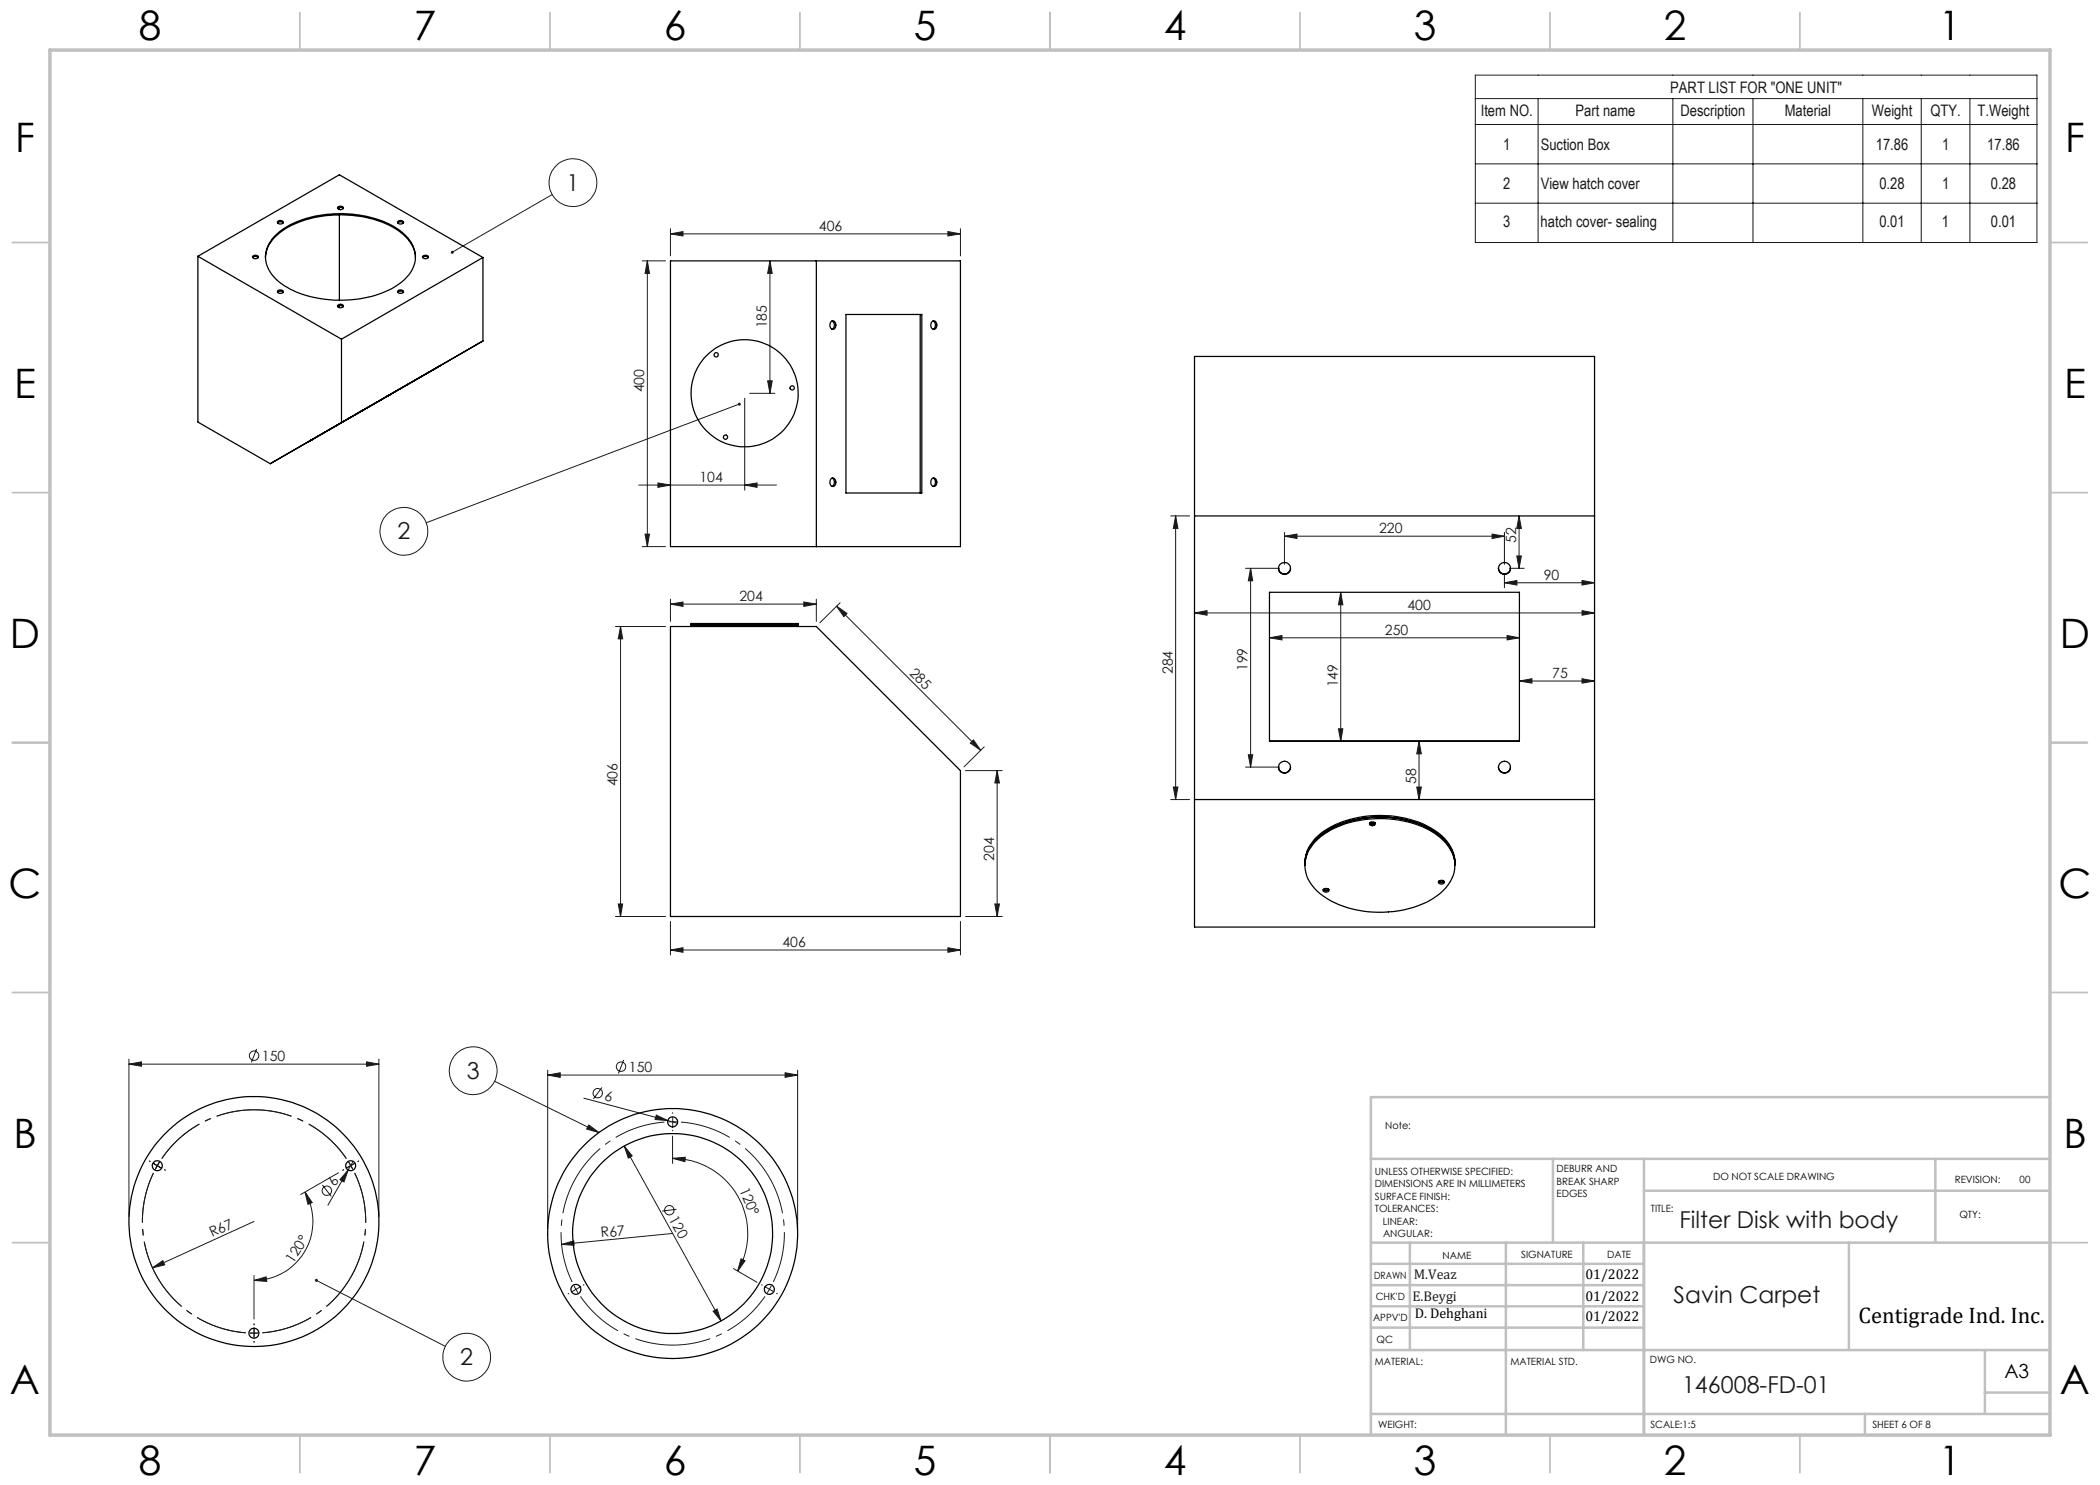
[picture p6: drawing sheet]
<svg xmlns="http://www.w3.org/2000/svg" width="420mm" height="297mm" viewBox="0 0 420 297" stroke-linecap="round" stroke-linejoin="round" font-family="sans-serif">
<g fill="none" stroke="#191924" stroke-width=".2">
<path d="M295.1 15h112.3v33.5h-112.3zM295.1 19.7h112.3M307.6 19.7v28.8M334.6 19.7v28.8M350.6 19.7v28.8M372.6 19.7v28.8M384.2 19.7v28.8M394 19.7v28.8M110.5 38.9l-20 11.5M295.1 24.9h112.3M295.1 32.8h112.3M128.4 52.2h4.7"/>
<path d="M129.5 52.2v57.1M129.5 52.2l.4 2.5h-.9zM134.1 46.8l2.5-.5v.9zM134.1 45.8v5.4M134.1 46.8h58M154 52.2v26.5M154 52.2l.4 2.5h-.9zM189.6 46.3l2.5 .5-2.5 .4zM192.1 45.8v5.4M295.1 40.6h112.3M148.9 79.7v18.3M149.9 78.7h5.1"/>
<path d="M153.5 76.2h.9l-.4 2.5zM127.7 97h27.6M131.6 96.6l2.5 .4-2.5 .5zM147.8 80.8l-62.6 23.8M148.9 97l2.5-.4v.9zM128.4 109.3h4.7M129 106.8h.9l-.4 2.5zM134.1 119.8v4.5M163.3 119.8v4.5M234.1 103.2h3.8M235.1 103.2l.5 2.5h-.9zM235.1 103.2v56.7"/>
<path d="M249.1 113.7h6.8M250.1 113.7l.4 2.5h-.8zM250.1 113.7v39.7M256.9 107.2l2.5-.4v.9zM256.9 106.5v6.4M256.9 107.2h44M268.1 118.5v29.8M268.1 118.5l.5 2.5h-.9zM298.4 106.8l2.5 .4-2.5 .5zM300.9 116.6l2.5-.5v.9zM300.9 114.7v2.8M300.9 116.6h18"/>
<path d="M300.9 106.5v6.4M301.9 113.7h2.9M303.4 111.2h.9l-.5 2.5zM303.8 103.2l.5 2.5h-.9zM303.8 103.2v10.5M316.4 116.1l2.5 .5-2.5 .4zM123.1 125.3h10M124.1 125.3l.4 2.5h-.9zM124.1 125.3v58M134.1 120.8l2.5-.4v.9zM134.1 120.8h29.2M160.8 120.4l2.5 .4-2.5 .5z"/>
<path d="M167.3 121.2l2.1 1.5-.6 .6zM167.3 121.2l28.8 28.9M168 120.5l-4 4.1M238.9 122.6l2.5-.5v.9zM238.9 122.6h80M253.9 127.6l2.5-.5v.9zM253.9 127.6h50M301.4 127.1l2.5 .5-2.5 .4zM303.9 136.2l2.5-.5v.9zM303.9 136.2h15M316.4 122.1l2.5 .5-2.5 .4zM316.4 135.7l2.5 .5-2.5 .4z"/>
<path d="M193.1 154.1h7.3M194.1 148.6l.6-.6 1.4 2.1zM196.8 149.4l-4 4M199.4 154.1v29.2M199.4 154.1l.5 2.5h-.9zM234.1 159.9h3.8M234.7 157.4h.9l-.5 2.5zM249.1 153.4h6.8M249.7 151h.8l-.4 2.4zM267.7 145.8h.9l-.5 2.5zM283.4 157.4h.9l-.5 2.5zM283.8 148.3l.5 2.5h-.9z"/>
<path d="M283.8 148.3v11.6M123.1 183.3h10M123.6 180.8h.9l-.4 2.5zM134.1 190l2.5-.5v1zM134.1 184.3v6.7M134.1 190h58M189.6 189.5l2.5 .5-2.5 .5zM192.1 184.3v6.7M193.1 183.3h7.3M199 180.8h.9l-.5 2.5zM25.8 212.8l2.5-.4v.9zM25.8 211.8v31.5"/>
<path d="M25.8 212.8h50M51.3 209.8l-1 2.7M73.3 212.4l2.5 .4-2.5 .5zM75.8 211.8v31.5M98.9 216.2l20.9 10.3M109.5 215l2.5-.4v.9zM109.5 214v31.7M109.5 215h50M116.8 219.6l16.8 4.5M120.4 217.5l-1.7 2.3M124.7 212l-1 2.7M157 214.6l2.5 .4-2.5 .5z"/>
<path d="M159.5 214v31.7M30.7 232.7l.8 .4M31.5 233.1l-.5 .8M31.5 233.1l.7 .5M31.9 232.4l-.4 .7M61 238.4l1.4 2.1-.8 .4zM61 238.4a11.8 11.8 0 0 1-10.2 17.7M64.5 237l1.8 2.3M67.7 234.6l-7.6 4.3M69.6 234l-.8 2.4-.8-.5zM69.6 234l-4 7M70.6 232.3l-1 1.7"/>
<path d="M117.8 225l2 1.5-2.5-.7zM124.8 229.2l1.6 2-.7 .4zM124.8 229.2l19.4 35M131.3 223l2.3 1.1-2.6-.2zM133.6 224.1l1.9 .5M134.5 231.7l2.6-.2-.1 .8zM134.5 231.7a15 15 0 0 1 13 22.5M134.5 227.2v5.5M30.5 253.6l2.1-1.5 .3 .9zM50.8 256.1l2.4-.7 .1 .9zM50.8 244.3l-20.3 9.3M50.8 255.1v8.7"/>
<path d="M63.3 256.1l25.8 13.2M112.3 248.9l2.5-.7v.9zM114.8 257.1l.4 .8M115.2 257.9l.4 .7M115.2 257.9l-.7 .4M115.9 257.5l-.7 .4M134.5 246.7l-22.2 2.2M135.3 241.9l-2.9 .3M146.7 253.7l4.7 2.8M148.2 251.8l.8 .4-1.5 2zM142.6 262.3l.8-.5 .8 2.4z"/>
<circle cx="114.6" cy="36.5" r="4.8"/>
<circle cx="80.8" cy="106.3" r="4.8"/>
<circle cx="50.8" cy="211.1" r=".95"/>
<circle cx="94.6" cy="214.1" r="4.8"/>
<circle cx="119.6" cy="218.6" r=".95"/>
<circle cx="124.2" cy="213.3" r=".94"/>
<circle cx="65.4" cy="238.2" r=".94"/>
<circle cx="133.9" cy="242" r=".93"/>
<circle cx="93.3" cy="271.4" r="4.8"/>
</g>
<path d="M70.2 233.1l-.5-.7M70.2 233.1l.4 .8M134.5 224.4h-.8M134.5 224.4h.9M153.9 257.9l.4-.8M153.9 257.9l-.4 .7M50.8 266.6h.8M50.8 266.6h-.8" fill="none" stroke="#191924" stroke-width=".2" stroke-dasharray="15.2 1.3 1.3 1.3" stroke-linecap="butt"/>
<path d="M30.7 234.6a22.3 22.3 0 0 0 18.4 32M69.3 231.7a22.3 22.3 0 0 0-36.9 0M132.9 224.4a22.3 22.3 0 0 0-18.5 32M116.1 259.3a22.3 22.3 0 0 0 36.9 0M154.7 256.4a22.3 22.3 0 0 0-18.5-32M52.5 266.6a22.3 22.3 0 0 0 18.4-32" fill="none" stroke="#191924" stroke-width=".2" stroke-dasharray="15.2 1.3 1.3 1.3" stroke-dashoffset="5" stroke-linecap="butt"/>
<g fill="none" stroke="#191924" stroke-width=".2" stroke-dasharray="15.2 1.3 1.3 1.3">
<path d="M30 232.3l-.1-.1M32.9 234h.2M68.7 234h-.1M70.2 233.1l.7-.4M70.2 233.1l-.8 .4M71.6 232.3l.1-.1M134.5 224.4v-.9M134.5 224.4v.8M134.5 222.7v-.2M134.5 226v.2M113.8 258.7l-.2 .1M116.6 257l.2-.1"/>
<path d="M152.4 257l-.1-.1M153.9 257.9l.7 .4M153.9 257.9l-.7-.5M155.3 258.7l.2 .1M50.8 266.6v.9M50.8 266.6v-.8M50.8 268.3v.2M50.8 265v-.2"/>
</g>
<g fill="none" stroke="#c0c0c0" stroke-width=".35">
<path d="M60 2.5v7.5M110 2.5v7.5M160 2.5v7.5M210 2.5v7.5M260 2.5v7.5M310 2.5v7.5M360 2.5v7.5M2.5 48.5h7.5M410 48.5h7.5M2.5 98.5h7.5M410 98.5h7.5M2.5 148.5h7.5"/>
<path d="M410 148.5h7.5M2.5 198.5h7.5M410 198.5h7.5M2.5 248.5h7.5M410 248.5h7.5M60 287v7.5M110 287v7.5M160 287v7.5M210 287v7.5M260 287v7.5M310 287v7.5M360 287v7.5"/>
</g>
<g fill="none" stroke="#c0c0c0" stroke-width=".5">
<path d="M410 219.4h-135.8v67.4M274.2 231.8h135.8M310.6 231.8v16.7M328.8 231.8v55.2M328.8 238.2h81.2M387.1 231.8v16.7M274.2 248.5h135.8M274.2 257h54.6M274.2 252.8h54.6M282 248.5v21.5M301.2 248.5v38.3M316.7 248.5v21.5"/>
<path d="M369.8 248.5v21.5M274.2 265.5h54.6M274.2 261.3h54.6M274.2 270h135.8M397 270v12.8M397 278.5h13M274.2 282.8h135.8M373 282.8v4.2"/>
</g>
<path d="M10 10h400v277h-400z" fill="none" stroke="#c0c0c0" stroke-width=".7"/>
<g fill="#191924">
<path d="M131.3 223l2.3 1.1-2.6-.2z"/>
<path d="M112.3 248.9l2.5-.7v.9z"/>
<path d="M30.5 253.6l2.1-1.5 .3 .9z"/>
<path d="M69.6 234l-.8 2.4-.8-.5z"/>
<path d="M90.2 50.2v.4l.3-.2-.3 .2a.3 .3 0 0 0 .4 .1 .3 .3 0 0 0 .1-.5 .3 .3 0 0 0-.5 0zM147.7 80.6a.29 .29 0 0 0-.1 .4 .29 .29 0 0 0 .4 .1 .29 .29 0 0 0 .1-.4l-.3 .1 .3-.2zM117.8 225l2 1.5-2.5-.7zM63 255.9l.3 .2-.3-.2a.3 .3 0 0 0 .3 .4 .3 .3 0 0 0 .3-.4 .3 .3 0 0 0-.6 0z"/>
<path d="M148.2 251.8l.8 .4-1.5 2zM134.5 231.7l2.6-.2-.1 .8z"/>
<path d="M142.6 262.3l1.6 1.9-.8-2.4zM124.8 229.2l.9 2.4 .7-.4z"/>
<path d="M148.9 97l2.5-.4v.9zM131.6 96.6l2.5 .4-2.5 .5zM189.6 189.5l2.5 .5-2.5 .5zM134.1 190l2.5-.5v1z"/>
<path d="M134.1 46.8l2.5-.5v.9zM189.6 46.3l2.5 .5-2.5 .4zM109.5 215l2.5-.4v.9zM157 214.6l2.5 .4-2.5 .5zM25.8 212.8l2.5-.4v.9zM73.3 212.4l2.5 .4-2.5 .5zM134.1 120.8l2.5-.4v.9zM160.8 120.4l2.5 .4-2.5 .5z"/>
<path d="M303.9 136.2l2.5-.5v.9zM316.4 135.7l2.5 .5-2.5 .4z"/>
<path d="M298.4 106.8l2.5 .4-2.5 .5zM256.9 107.2l2.5-.4v.9z"/>
<path d="M50.8 256.1l2.4-.7 .1 .9zM61 238.4l1.4 2.1-.8 .4z"/>
<path d="M123.6 180.8h.9l-.4 2.5zM124.1 125.3l.4 2.5h-.9zM303.4 111.2h.9l-.5 2.5zM303.8 103.2l.5 2.5h-.9zM249.7 151h.8l-.4 2.4zM250.1 113.7l.4 2.5h-.8z"/>
<path d="M129.5 52.2l.4 2.5h-.9zM129 106.8h.9l-.4 2.5zM154 52.2l.4 2.5h-.9zM153.5 76.2h.9l-.4 2.5zM199.4 154.1l.5 2.5h-.9zM199 180.8h.9l-.5 2.5zM235.1 103.2l.5 2.5h-.9zM234.7 157.4h.9l-.5 2.5zM268.1 118.5l.5 2.5h-.9zM267.7 145.8h.9l-.5 2.5zM283.8 148.3l.5 2.5h-.9zM283.4 157.4h.9l-.5 2.5z"/>
<path d="M167.3 121.2l2.1 1.5-.6 .6zM194.1 148.6l.6-.6 1.4 2.1z"/>
<path d="M238.9 122.6l2.5-.5v.9zM316.4 122.1l2.5 .5-2.5 .4zM253.9 127.6l2.5-.5v.9zM301.4 127.1l2.5 .5-2.5 .4zM300.9 116.6l2.5-.5v.9zM316.4 116.1l2.5 .5-2.5 .4z"/>
</g>
<g fill="none" stroke="#000" stroke-width=".25">
<path d="M39.6 51.3v33.1l14.4 8.3M39.6 51.3l28.7 16.5M39.6 51.3l28.3-16.3 28.7 16.5M50.5 51.5a.86 .86 0 0 1 1.1 0M50.6 51.2a.68 .68 0 0 1 1.1 .3 .7 .7 0 0 1-1.2-.1zM53.1 51.5a7.7 7.7 0 0 1 4.6-6.1 23.5 23.5 0 0 1 21 .1 7.6 7.6 0 0 1 4.4 6M54.7 47.4a17.4 17.4 0 0 1 11.4-4.6 21.3 21.3 0 0 1 14 3.4 6 6 0 0 1 2.4 7.6 11.6 11.6 0 0 1-7 5.1 23.6 23.6 0 0 1-18-1.4 7.3 7.3 0 0 1-4.4-6.4 6.2 6.2 0 0 1 1.6-3.7zM55.5 58.2a.68 .68 0 0 1 1.2 .2 .66 .66 0 0 1-.7 .3 .66 .66 0 0 1-.5-.5zM55.5 44.3a.66 .66 0 0 1 1.2 .3 .68 .68 0 0 1-1.2-.2zM55.5 58.5a.81 .81 0 0 1 1.1 0M55.5 44.6a.73 .73 0 0 1 1.1 0M67.5 41.7a.86 .86 0 0 1 1.2 0"/>
<path d="M67.6 41.3a.57 .57 0 0 1 .7-.1 .57 .57 0 0 1 .3 .6 .69 .69 0 0 1-1.1-.3zM67.9 41.5v.4M67.9 43v17M79.5 44.4a.7 .7 0 0 1 1.2 .1 .67 .67 0 0 1-.6 .3 .67 .67 0 0 1-.6-.4zM79.6 58.5a.86 .86 0 0 1 1.1 0M79.6 44.6a.77 .77 0 0 1 1.1 0M79.6 58.2a.62 .62 0 0 1 .6-.2 .62 .62 0 0 1 .5 .5 .63 .63 0 0 1-.7 .2 .63 .63 0 0 1-.4-.5zM84.5 51.5a.86 .86 0 0 1 1.2 0M84.6 51.2a.63 .63 0 0 1 .6-.2 .63 .63 0 0 1 .5 .5 .64 .64 0 0 1-.7 .2 .64 .64 0 0 1-.5-.4zM96.6 51.5l-28.3 16.3M96.6 51.5v16.7M134.1 52.2h58v57.1h-58z"/>
<path d="M163.3 52.2v57.1M67.5 61.3a.77 .77 0 0 1 1.2 0M67.6 61a.59 .59 0 0 1 .6-.2 .59 .59 0 0 1 .5 .5 .65 .65 0 0 1-1.2-.2zM67.9 61.1v.4M68.3 67.8v16.7l-14.3 8.2M77.1 79.4l1-.5zM79.9 77.8h.1M79.9 77.8l-17.6 10.2M87.1 73.7l1-.6zM96.6 68.2l-42.6 24.5M96.6 68.2l-14.3 8.2M166.3 64.2a.81 .81 0 0 1 .9 .5 .81 .81 0 0 1-.2 .9 .62 .62 0 0 1-.8 .1 .62 .62 0 0 1-.2-.8z"/>
<path d="M166.4 64.2a.97 .97 0 0 1 0 1.7M169.2 62.9h15.2v35.7h-15.2zM184 62.9v35.7M186.4 64.4a.66 .66 0 0 1 .8 0 .66 .66 0 0 1 .2 .8 .61 .61 0 0 1-.7 .7 .61 .61 0 0 1-.5-.8zM186.6 64.2a.97 .97 0 0 1 0 1.7M238.9 71.3h80v114.1h-80zM61.6 88.4l.9-.6zM71.5 82.7l1.1-.6zM166.2 95.8a.66 .66 0 0 1 .8 0 .66 .66 0 0 1 .1 .9 .59 .59 0 0 1-.6 .6 .59 .59 0 0 1-.5-.7zM166.4 95.6a.97 .97 0 0 1 0 1.7M186.4 95.8a.68 .68 0 0 1 .8 0 .68 .68 0 0 1 .2 .9 .61 .61 0 0 1-.7 .6 .61 .61 0 0 1-.5-.7zM186.6 95.6a.97 .97 0 0 1 0 1.7"/>
<path d="M238.9 103.2h80M253.9 118.5h50v29.8h-50zM255.7 113.7a1.2 1.2 0 0 0 1.2 1.1 1.2 1.2 0 0 0 1.2-1.1M299.7 113.7a1.2 1.2 0 0 0 1.2 1.1 1.2 1.2 0 0 0 1.2-1.1M134.1 125.3h29.2l28.8 28.8v29.2h-58zM138.2 125.3v-.6h21.4v.6M138.2 125h21.4M238.9 159.9h80M253.9 148.2h50M255.7 153.4a1.2 1.2 0 0 0 1.2 1.1 1.2 1.2 0 0 0 1.2-1.1M299.7 153.4a1.2 1.2 0 0 0 1.2 1.1 1.2 1.2 0 0 0 1.2-1.1M261 172.8a8.2 8.2 0 0 1 4.6-6.8 21.8 21.8 0 0 1 21.3 .4 8 8 0 0 1 4.1 6.4"/>
<path d="M261 173.1a7.7 7.7 0 0 1 3.8-6.9 21.7 21.7 0 0 1 21.4-.6 8.1 8.1 0 0 1 4.8 7.5M263 168.4a18.1 18.1 0 0 1 12.8-4.7 18.8 18.8 0 0 1 12.5 4 6.5 6.5 0 0 1 1.4 9.2 14.5 14.5 0 0 1-9 5.1 21.5 21.5 0 0 1-16-2.8 7.2 7.2 0 0 1-3.5-7.8 7 7 0 0 1 1.8-3zM264.7 177.9l.4 .2 .6-.2M264.8 177.8a.58 .58 0 0 1 .6-.1 .58 .58 0 0 1 .3 .5 .68 .68 0 0 1-1.1-.2zM264.9 177.8h.6M273.9 164.6l.5 .2 .6-.2M274 164.5a.58 .58 0 0 1 .7-.1 .58 .58 0 0 1 .3 .5 .68 .68 0 0 1-1.1-.2zM274.1 164.5h.7M287.7 176.3a.68 .68 0 0 1 1.2 .2 .58 .58 0 0 1-.7 .3 .58 .58 0 0 1-.5-.5zM287.7 176.3l.4 .2 .7-.2M287.9 176.1h.7"/>
<circle cx="143.2" cy="71" r=".44"/>
<circle cx="148.9" cy="78.7" r="10.7"/>
<circle cx="158.4" cy="77.6" r=".43"/>
<circle cx="145.1" cy="87.4" r=".43"/>
<circle cx="256.9" cy="113.7" r="1.19"/>
<circle cx="300.9" cy="113.7" r="1.19"/>
<circle cx="256.9" cy="153.4" r="1.19"/>
<circle cx="300.9" cy="153.4" r="1.19"/>
<circle cx="31.4" cy="233.1" r="1"/>
<circle cx="70.1" cy="233.1" r=".98"/>
<circle cx="134.5" cy="224.4" r="1"/>
<circle cx="50.8" cy="244.3" r="25"/>
<circle cx="115.2" cy="257.9" r="1"/>
<circle cx="134.5" cy="246.7" r="25"/>
<circle cx="134.5" cy="246.7" r="20"/>
<circle cx="153.9" cy="257.9" r="1"/>
<circle cx="50.8" cy="266.6" r=".99"/>
</g>
<g font-size="8.1">
<text x="27.8" y="8">8</text>
<text x="82.8" y="8">7</text>
<text x="132.8" y="8">6</text>
<text x="182.8" y="8">5</text>
<text x="232.8" y="8">4</text>
<text x="282.8" y="8">3</text>
<text x="332.8" y="8">2</text>
<text x="387.8" y="8">1</text>
<text x="3" y="30.4">F</text>
<text x="413" y="30.4">F</text>
<text x="2.8" y="79.6">E</text>
<text x="412.8" y="79.6">E</text>
<text x="2" y="129.6">D</text>
<text x="412" y="129.6">D</text>
<text x="1.7" y="179.6">C</text>
<text x="411.7" y="179.6">C</text>
<text x="2.7" y="229.6">B</text>
<text x="412.7" y="229.6">B</text>
<text x="2" y="278.9">A</text>
<text x="412" y="278.9">A</text>
<text x="27.8" y="295">8</text>
<text x="82.8" y="295">7</text>
<text x="132.8" y="295">6</text>
<text x="182.8" y="295">5</text>
<text x="232.8" y="295">4</text>
<text x="282.8" y="295">3</text>
<text x="332.8" y="295">2</text>
<text x="387.8" y="295">1</text>
</g>
<g font-size="4.7" fill="#191924">
<text x="113.3" y="38.1">1</text>
<text x="79.5" y="107.9">2</text>
<text x="93.4" y="215.8">3</text>
<text x="335.9" y="245.6">Filter Disk with body</text>
<text x="334.7" y="260.5">Savin Carpet</text>
<text x="92.1" y="273">2</text>
<text x="336.4" y="278.5">146008-FD-01</text>
</g>
<text font-size="4.5" x="371.7" y="264.6">Centigrade Ind. Inc.</text>
<text font-size="3.9" x="400.9" y="275.5">A3</text>
<g font-size="3.2" fill="#191924">
<text x="296.2" y="23.2">Item NO.</text>
<text x="315.1" y="23.2">Part name</text>
<text x="334" y="18.5">PART LIST FOR &quot;ONE UNIT&quot;</text>
<text x="336.1" y="23.2">Description</text>
<text x="357" y="23.2">Material</text>
<text x="374.4" y="23.2">Weight</text>
<text x="386.1" y="23.2">QTY.</text>
<text x="395.5" y="23.2">T.Weight</text>
<text x="300.6" y="30">1</text>
<text x="308.1" y="30">Suction Box</text>
<text x="375.2" y="30">17.86</text>
<text x="388.4" y="30">1</text>
<text x="397.5" y="30">17.86</text>
<text x="300.6" y="37.8">2</text>
<text x="308.1" y="37.8">View hatch cover</text>
<text x="375.9" y="37.8">0.28</text>
<text x="388.4" y="37.8">1</text>
<text x="398.2" y="37.8">0.28</text>
<text x="300.6" y="45.4">3</text>
<text x="308.1" y="45.4">hatch cover- sealing</text>
<text x="375.9" y="45.4">0.01</text>
<text x="388.4" y="45.4">1</text>
<text x="398.2" y="45.4">0.01</text>
</g>
<g font-size="2.8" fill="#191924">
<text x="163.8" y="46.1">406</text>
<text x="153.4" y="65.7" transform="rotate(-90 153.4 65.7)">185</text>
<text x="128.9" y="78.5" transform="rotate(-90 128.9 78.5)">400</text>
<text x="139.9" y="96.4">104</text>
<text x="275.8" y="106.6">220</text>
<text x="303.2" y="108.5" transform="rotate(-90 303.2 108.5)">52</text>
<text x="308.7" y="115.9">90</text>
<text x="147.9" y="120.2">204</text>
<text x="281.5" y="122">400</text>
<text x="277" y="126.9">250</text>
<text x="181.7" y="134.8" transform="rotate(45 181.7 134.8)">285</text>
<text x="234.5" y="134.8" transform="rotate(-90 234.5 134.8)">284</text>
<text x="249.5" y="134.2" transform="rotate(-90 249.5 134.2)">199</text>
<text x="267.5" y="137.5" transform="rotate(-90 267.5 137.5)">149</text>
<text x="310.4" y="135.6">75</text>
<text x="123.5" y="157.3" transform="rotate(-90 123.5 157.3)">406</text>
<text x="283.2" y="156.8" transform="rotate(-90 283.2 156.8)">58</text>
<text x="198.8" y="172.1" transform="rotate(-90 198.8 172.1)">204</text>
<text x="156.5" y="189.4">406</text>
<text x="52.4" y="212.2">150</text>
<text x="125.8" y="214.4">150</text>
<text x="120.8" y="220" transform="rotate(15 120.8 220)">6</text>
<text x="67.1" y="237.3" transform="rotate(-60 67.1 237.3)">6</text>
<text x="147.8" y="238" transform="rotate(67 147.8 238)">120°</text>
<text x="133.7" y="243.9" transform="rotate(61 133.7 243.9)">120</text>
<text x="42.4" y="247.5" transform="rotate(-25 42.4 247.5)">R67</text>
<text x="120.2" y="247.5" transform="rotate(-6 120.2 247.5)">R67</text>
<text x="58.6" y="252.8" transform="rotate(-57 58.6 252.8)">120°</text>
<text x="282.8" y="255.9">M.Veaz</text>
<text x="282.5" y="260.1">E.Beygi</text>
</g>
<g font-size="2.8">
<text x="317.1" y="255.9">01/2022</text>
<text x="282.9" y="263.6">D. Dehghani</text>
<text x="317.1" y="260.1">01/2022</text>
<text x="317.1" y="264.2">01/2022</text>
</g>
<g font-size="2">
<text x="277" y="225.8">Note:</text>
<text x="275" y="234.9">UNLESS OTHERWISE SPECIFIED:</text>
<text x="275" y="237.4">DIMENSIONS ARE IN MILLIMETERS</text>
<text x="275" y="239.9">SURFACE FINISH:</text>
<text x="311.3" y="234.5">DEBURR AND</text>
<text x="311.3" y="237">BREAK SHARP</text>
<text x="311.3" y="239.5">EDGES</text>
<text x="342.6" y="236">DO NOT SCALE DRAWING</text>
<text x="391" y="236.6">REVISION:</text>
<text x="403.9" y="236.6">00</text>
<text x="275" y="242.4">TOLERANCES:</text>
<text x="276.6" y="244.9">LINEAR:</text>
<text x="330.2" y="242.4">TITLE:</text>
<text x="391.9" y="243.7">QTY:</text>
<text x="276.6" y="247.4">ANGULAR:</text>
<text x="288.5" y="251.7">NAME</text>
<text x="304.2" y="251.7">SIGNATURE</text>
<text x="321.4" y="251.7">DATE</text>
<text x="274.8" y="255.9">DRAWN</text>
<text x="275.1" y="260.1">CHK'D</text>
<text x="274.6" y="264.2">APPV'D</text>
<text x="275.3" y="268.5">QC</text>
<text x="275" y="273">MATERIAL:</text>
<text x="302.1" y="273">MATERIAL STD.</text>
<text x="330" y="272.5">DWG NO.</text>
<text x="275.6" y="285.6">WEIGHT:</text>
<text x="330.1" y="285.6">SCALE:1:5</text>
<text x="374.5" y="285.6">SHEET 6 OF 8</text>
</g>
</svg>
